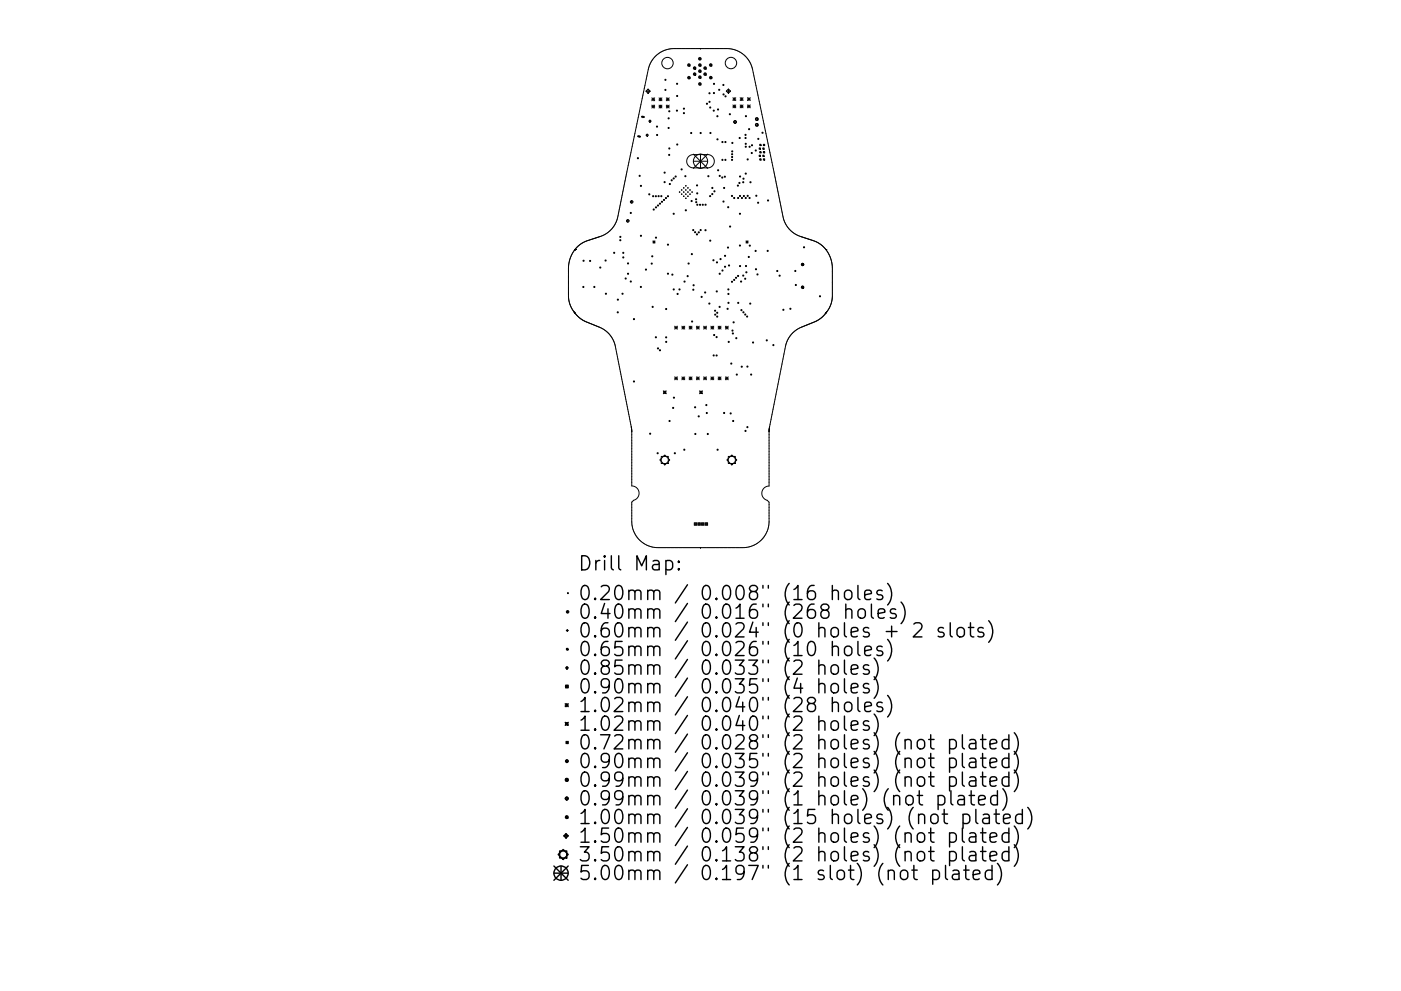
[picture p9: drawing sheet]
<svg xmlns="http://www.w3.org/2000/svg" width="297mm" height="210mm" viewBox="0 0 297 210" stroke-linecap="round" stroke-linejoin="round" font-family="sans-serif">
<g fill="none" stroke="#000" stroke-width=".21">
<path d="M137 19.4l.4-.5 .5 .5-.5 .4zM137 19.4h.9M137.4 18.9v.9M145.8 13.8h.6M145.8 16.5h.6M145.8 13.6h.5v.4h-.5zM145.9 16.3h.4v.4h-.4zM146.1 13.5v.6M146.1 16.2v.6M147 15.7h.6M147 14.5h.6M147.1 15.5h.4v.4h-.4z"/>
<path d="M147.1 14.2h.4v.5h-.4zM147.3 14.1v.7M147.3 15.4v.6M148.1 12.5h.6M148.1 15.1h.6M148.1 13.8h.6M148.1 16.4h.6M148.1 17.8h.6M148.2 12.3h.4v.4h-.4zM148.2 14.9h.4v.4h-.4zM148.2 16.2h.4v.4h-.4zM148.2 13.6h.4v.4h-.4z"/>
<path d="M148.2 17.6h.4v.4h-.4zM148.4 12.2v.6M148.4 13.5v.6M148.4 14.8v.6M148.4 16.1v.6M148.4 17.5v.6M149.2 15.7h.6M149.2 14.5h.6M149.3 15.5h.4v.4h-.4zM149.3 14.2h.4v.5h-.4zM149.5 14.1v.7M149.5 15.4v.6"/>
<path d="M150.4 13.8h.6M150.4 16.5h.6M150.5 13.6h.4v.4h-.4zM150.5 16.3h.4v.4h-.4zM150.7 13.5v.6M150.7 16.2v.6M154 19.3l.4-.4 .5 .4-.5 .5zM154 19.3h.9M154.4 18.9v.9M135.2 28.9l.6 .1h-.5zM135.3 29h.4M135.5 28.8v.3"/>
<path d="M136 24.7l.6 .2-.5-.1zM136.1 24.8h.4M136.3 24.6v.4M137.2 28.4l.3 .3-.3 .2-.2-.2zM137.8 25.5l.3 .2-.3 .3-.3-.3zM138.2 20.8l.6 .6M138.2 21.1h.6M138.2 22.3l.6 .6M138.2 22.6h.6M138.5 20.8v.6M138.5 22.3v.6M138.8 20.8l-.6 .6"/>
<path d="M138.8 22.3l-.6 .6M139.7 22.3l.6 .6M139.7 21.1h.6M139.7 22.6h.6M139.7 20.8l.6 .6M140 20.8v.6M140 22.3v.6M140.3 20.8l-.6 .6M140.3 22.3l-.6 .6M141.3 21.1h.6M141.3 22.6h.6M141.3 22.3l.6 .6"/>
<path d="M141.3 20.8l.6 .6M141.6 20.8v.6M141.6 22.3v.6M141.9 20.8l-.6 .6M141.9 22.3l-.6 .6M144.9 39.8l.1 .1M145 39.8l-.1 .1M145.3 39.4l.2 .1M145.5 39.4l-.2 .1M145.8 39.8l.1 .1M145.9 39.8l-.1 .1M146 33.2l.9-.4h3.1a1.41 1.41 0 0 1 1.4 1.4 1.41 1.41 0 0 1-1.4 1.4h-3a1.41 1.41 0 0 1-1.3-.8 1.41 1.41 0 0 1 .3-1.6z"/>
<path d="M147 32.7l3 3M147 34.2h3M148.5 32.7v3M150 32.7l-3 3M155.4 20.7l.6 .6M155.4 21h.6M155.4 22.3l.6 .6M155.4 22.6h.6M155.6 25.9l.2-.3 .3 .3-.3 .3zM155.7 20.7v.6M155.7 22.3v.6M156 20.7l-.6 .6"/>
<path d="M156 22.3l-.6 .6M156.9 22.3l.6 .6M156.9 21h.6M156.9 22.6h.6M156.9 20.7l.6 .6M157.2 20.7v.6M157.2 22.3v.6M157.5 20.7l-.6 .6M157.5 22.3l-.6 .6M158.5 21h.6M158.5 22.6h.6M158.5 22.3l.6 .6"/>
<path d="M158.5 20.7l.6 .6M158.8 20.7v.6M158.8 22.3v.6M159.1 20.7l-.6 .6M159.1 22.3l-.6 .6M160.2 25.1h.5v.4h-.5zM160.2 26.3h.5v.4h-.5zM161 31.4h.2v.3h-.2zM161 32.9h.2v.3h-.2zM161.1 30.6h.3v.3h-.3zM161.1 32.2h.3v.2h-.3zM161.1 33.7h.3v.3h-.3z"/>
<path d="M161.7 31.4h.3v.3h-.3zM161.7 32.9h.3v.3h-.3zM161.8 30.6h.3v.3h-.3zM161.8 32.2h.3v.2h-.3zM161.8 33.7h.3v.3h-.3zM121.9 52.9h.1M121.9 52.9l.8-.8 1-.7 3.3-1.1a5.9 5.9 0 0 0 4.2-5.5l6.2-30.1a5.6 5.6 0 0 1 5.5-4.4h11.2a5.6 5.6 0 0 1 5.5 4.4l6.4 31.3a5.6 5.6 0 0 0 4 4.3l3.3 1.1 1 .7 .8 .8M121.9 52.9l-.8 1.4-.5 1.7-.1 6.7 .4 2.1 1.1 1.7M132.8 46.9h.6M133.1 46.6v.5M133.7 42.8h.5M133.9 42.6v.5"/>
<path d="M138.4 51.3l.3-.2 .2 .2-.2 .3zM138.4 51.1l.5 .5M138.9 51.1l-.5 .5M144 40.7l.1 .1M144.1 40.7l-.1 .1M144.5 40.2l.1 .2M144.5 41.1l.1 .2M144.6 40.2l-.1 .2M144.6 41.1l-.1 .2M144.9 40.7l.1 .1M144.9 41.6l.1 .1M145 40.7l-.1 .1"/>
<path d="M145 41.6l-.1 .1M145.3 41.1l.2 .2M145.3 42l.2 .1M145.3 40.2l.2 .2M145.5 40.2l-.2 .2M145.5 41.1l-.2 .2M145.5 42l-.2 .1M145.8 41.6l.1 .1M145.8 40.7l.1 .1M145.9 40.7l-.1 .1M145.9 41.6l-.1 .1M146.2 41.1l.2 .2"/>
<path d="M146.2 40.2l.2 .2M146.4 40.2l-.2 .2M146.4 41.1l-.2 .2M146.7 40.7l.1 .1M146.8 40.7l-.1 .1M158.2 51.3l.2-.2 .2 .2-.2 .3zM158.2 51.1l.4 .5M158.6 51.1l-.4 .5M169.9 56.1h.6M170 55.9h.4v.4h-.4zM170.2 55.8v.6M175.1 52.9h.1"/>
<path d="M175.1 52.9l.8 1.4 .5 1.7 .1 6.7-.4 2.1-1.1 1.7M121.7 66.2l.3 .4M121.8 66.2h.1M121.8 66.3h.1M121.9 66.4h.1M122 66.5h.1M122 66.6h.1M122 66.6l1.6 1.3 3.1 1.3a5.6 5.6 0 0 1 3.8 4.3l3.4 17.1M143 69.2l.6 .6M143 69.5h.6M143 80l.6 .6M143.3 69.2v.6"/>
<path d="M143.3 80v.6M143.6 69.2l-.6 .6M143.6 80l-.6 .6M144.6 69.5h.6M144.6 69.2l.6 .6M144.6 80l.6 .6M144.9 69.2v.6M144.9 80v.6M145.2 69.2l-.6 .6M145.2 80l-.6 .6M146.1 69.5h.6M146.1 69.2l.6 .6"/>
<path d="M146.1 80l.6 .6M146.4 69.2v.6M146.4 80v.6M146.7 69.2l-.6 .6M146.7 80l-.6 .6M147.6 69.5h.7M147.6 69.2l.7 .6M147.6 80l.7 .6M148 69.2v.6M148 80v.6M148.3 69.2l-.7 .6M148.3 80l-.7 .6"/>
<path d="M149.2 69.5h.6M149.2 69.2l.6 .6M149.2 80l.6 .6M149.5 69.2v.6M149.5 80v.6M149.8 69.2l-.6 .6M149.8 80l-.6 .6M150.7 69.5h.6M150.7 69.2l.6 .6M150.7 80l.6 .6M151 69.2v.6M151 80v.6"/>
<path d="M151.3 69.2l-.6 .6M151.3 80l-.6 .6M152.3 69.5h.6M152.3 69.2l.6 .6M152.3 80l.6 .6M152.6 69.2v.6M152.6 80v.6M152.9 69.2l-.6 .6M152.9 80l-.6 .6M153.8 80l.6 .6M153.8 69.5h.6M153.8 69.2l.6 .6"/>
<path d="M154.1 69.2v.6M154.1 80v.6M154.4 69.2l-.6 .6M154.4 80l-.6 .6M169.9 60.9h.6M170 60.7h.4v.5h-.4zM170.2 60.6v.6M175 66.6h.1M175 66.5h.1M175.1 66.4h.1M175.2 66.3h.1M175.2 66.2h.1"/>
<path d="M175.3 66.2l-.9 1-.9 .7-3.6 1.5a5.6 5.6 0 0 0-3.4 4.1l-3.4 17.4M133.9 90.6v.1M133.9 90.7v.1M133.9 90.8h.1M133.9 90.8v.6M133.9 91.4h.1M133.9 91.4v.1M133.9 91.5v.1M133.9 91.6v11.5a1.55 1.55 0 0 1 1.6 1.4 1.55 1.55 0 0 1-1.2 1.6l-.4 .4v4.1a5.6 5.6 0 0 0 5.6 5.6h18a5.6 5.6 0 0 0 5.6-5.6v-4.1l-.4-.4a1.54 1.54 0 0 1-1.2-1.6 1.54 1.54 0 0 1 1.6-1.4v-11.5M139.9 97.6l1-1.1 1.1 1.1-1.1 1zM140.2 96.8h1.5v1.5h-1.5zM140.6 82.9l.7 .6"/>
<path d="M140.7 83h.5v.5h-.5zM141.3 82.9l-.7 .6M143 80.3h.6M144.6 80.3h.6M146.1 80.3h.6M147.6 80.3h.7M148.3 82.9l.6 .6M148.4 83h.4v.5h-.4zM148.9 82.9l-.6 .6M149.2 80.3h.6M150.7 80.3h.6M152.3 80.3h.6"/>
<path d="M153.8 80.3h.6M154.1 97.6l1.1-1.1 1 1.1-1 1zM154.4 96.8h1.5v1.5h-1.5zM163.1 91.5v.1M163.1 90.9v.6M163.1 90.9h.1M147.2 110.9l.5 .6M147.7 110.9l-.5 .6M148 110.9l.5 .6M148.5 110.9l-.5 .6M148.7 110.9l.6 .6M149.3 110.9l-.6 .6"/>
<path d="M149.5 110.9l.5 .6M150 110.9l-.5 .6"/>
<circle cx="141.1" cy="16.9" r=".12"/>
<circle cx="141.1" cy="19.1" r=".12"/>
<circle cx="141.5" cy="13.4" r="1.21"/>
<circle cx="143.6" cy="17.8" r=".12"/>
<circle cx="150.4" cy="19.8" r=".12"/>
<circle cx="151.4" cy="19.7" r=".12"/>
<circle cx="151.4" cy="17.8" r=".12"/>
<circle cx="152.5" cy="19.1" r=".12"/>
<circle cx="153.4" cy="18" r=".12"/>
<circle cx="155" cy="13.4" r="1.21"/>
<circle cx="135.2" cy="33.6" r=".12"/>
<circle cx="135.6" cy="37.3" r=".12"/>
<circle cx="135.9" cy="39.4" r=".12"/>
<circle cx="139.3" cy="26.9" r=".12"/>
<circle cx="139.3" cy="28.6" r=".12"/>
<circle cx="140.9" cy="38.6" r=".12"/>
<circle cx="140.9" cy="36.6" r=".12"/>
<circle cx="141.8" cy="27.2" r=".12"/>
<circle cx="141.8" cy="25.1" r=".12"/>
<circle cx="141.9" cy="32.9" r=".12"/>
<circle cx="141.9" cy="23.6" r=".12"/>
<circle cx="141.9" cy="31.5" r=".12"/>
<circle cx="142" cy="39" r=".12"/>
<circle cx="142.4" cy="38.3" r=".12"/>
<circle cx="142.8" cy="37.9" r=".12"/>
<circle cx="143.2" cy="37.5" r=".12"/>
<circle cx="143.5" cy="23.5" r=".12"/>
<circle cx="143.6" cy="20.4" r=".12"/>
<circle cx="143.6" cy="30.7" r=".12"/>
<circle cx="144.5" cy="35.9" r=".12"/>
<circle cx="145" cy="24" r=".12"/>
<circle cx="145" cy="23.1" r=".12"/>
<circle cx="145.3" cy="37.4" r=".12"/>
<circle cx="146.5" cy="28.2" r=".12"/>
<circle cx="147.8" cy="39.3" r=".12"/>
<circle cx="148.5" cy="34.2" r="1.51"/>
<circle cx="148.6" cy="28.2" r=".12"/>
<circle cx="149.9" cy="22" r=".12"/>
<circle cx="150.2" cy="37.4" r=".12"/>
<circle cx="150.4" cy="21.6" r=".12"/>
<circle cx="150.6" cy="22.8" r=".12"/>
<circle cx="150.6" cy="28.2" r=".12"/>
<circle cx="151" cy="39.9" r=".12"/>
<circle cx="151.3" cy="23.5" r=".12"/>
<circle cx="152.1" cy="24.7" r=".12"/>
<circle cx="152.1" cy="29.6" r=".12"/>
<circle cx="152.2" cy="23.2" r=".12"/>
<circle cx="152.3" cy="36.1" r=".12"/>
<circle cx="152.6" cy="37.3" r=".12"/>
<circle cx="153.1" cy="37.7" r=".12"/>
<circle cx="153.2" cy="33.9" r=".12"/>
<circle cx="153.2" cy="30.1" r=".12"/>
<circle cx="153.4" cy="20" r=".12"/>
<circle cx="153.5" cy="39.9" r=".12"/>
<circle cx="153.7" cy="37.5" r=".12"/>
<circle cx="153.8" cy="33.9" r=".12"/>
<circle cx="153.8" cy="30.1" r=".12"/>
<circle cx="153.8" cy="20.4" r=".12"/>
<circle cx="154.7" cy="24.2" r=".12"/>
<circle cx="155.2" cy="33.9" r=".12"/>
<circle cx="155.2" cy="33.3" r=".12"/>
<circle cx="155.2" cy="32.7" r=".12"/>
<circle cx="155.2" cy="32.1" r=".12"/>
<circle cx="155.3" cy="30.3" r=".12"/>
<circle cx="155.8" cy="25.9" r=".3"/>
<circle cx="156.4" cy="39.4" r=".12"/>
<circle cx="156.8" cy="38.8" r=".12"/>
<circle cx="156.8" cy="29.3" r=".12"/>
<circle cx="156.9" cy="37.4" r=".12"/>
<circle cx="157.6" cy="38.7" r=".12"/>
<circle cx="157.6" cy="37.9" r=".12"/>
<circle cx="158.1" cy="28.6" r=".12"/>
<circle cx="158.1" cy="29.3" r=".12"/>
<circle cx="158.1" cy="30.5" r=".12"/>
<circle cx="158.1" cy="36.8" r=".12"/>
<circle cx="158.1" cy="31.1" r=".12"/>
<circle cx="158.2" cy="24.6" r=".12"/>
<circle cx="158.5" cy="33.8" r=".12"/>
<circle cx="158.8" cy="27.4" r=".12"/>
<circle cx="158.9" cy="31.1" r=".12"/>
<circle cx="159.1" cy="38.7" r=".12"/>
<circle cx="159.4" cy="32.5" r=".12"/>
<circle cx="159.4" cy="30.8" r=".12"/>
<circle cx="160.2" cy="31.9" r=".12"/>
<circle cx="160.5" cy="25.3" r=".3"/>
<circle cx="160.5" cy="26.5" r=".3"/>
<circle cx="160.8" cy="29.5" r=".12"/>
<circle cx="161.7" cy="28.2" r=".12"/>
<circle cx="123.7" cy="55.3" r=".12"/>
<circle cx="125.1" cy="55.4" r=".12"/>
<circle cx="127.3" cy="56.8" r=".12"/>
<circle cx="128.4" cy="55.3" r=".12"/>
<circle cx="130.2" cy="53.6" r=".12"/>
<circle cx="131.5" cy="51" r=".12"/>
<circle cx="131.5" cy="50.3" r=".12"/>
<circle cx="132.1" cy="53.6" r=".12"/>
<circle cx="132.1" cy="54.6" r=".12"/>
<circle cx="132.7" cy="59.1" r=".12"/>
<circle cx="133.1" cy="46.9" r=".27"/>
<circle cx="133.2" cy="58.1" r=".12"/>
<circle cx="133.2" cy="55.9" r=".12"/>
<circle cx="133.7" cy="45.2" r=".12"/>
<circle cx="133.7" cy="59.7" r=".12"/>
<circle cx="133.9" cy="42.8" r=".27"/>
<circle cx="135.9" cy="50" r=".12"/>
<circle cx="137" cy="57.2" r=".12"/>
<circle cx="137.7" cy="41.2" r=".12"/>
<circle cx="138.2" cy="55.9" r=".12"/>
<circle cx="138.3" cy="54.4" r=".12"/>
<circle cx="138.5" cy="41.6" r=".12"/>
<circle cx="138.6" cy="44.5" r=".12"/>
<circle cx="139.1" cy="41.6" r=".12"/>
<circle cx="139.1" cy="50.4" r=".12"/>
<circle cx="139.1" cy="44" r=".12"/>
<circle cx="139.5" cy="43.6" r=".12"/>
<circle cx="139.6" cy="41.6" r=".12"/>
<circle cx="139.9" cy="43.2" r=".12"/>
<circle cx="140.2" cy="41.6" r=".12"/>
<circle cx="140.4" cy="42.8" r=".12"/>
<circle cx="140.8" cy="42.4" r=".12"/>
<circle cx="141.2" cy="42" r=".12"/>
<circle cx="141.6" cy="51.9" r=".12"/>
<circle cx="141.6" cy="41.6" r=".12"/>
<circle cx="141.6" cy="58.1" r=".12"/>
<circle cx="142.6" cy="58.3" r=".12"/>
<circle cx="142.8" cy="45.4" r=".12"/>
<circle cx="145.1" cy="59.7" r=".12"/>
<circle cx="145.4" cy="44.6" r=".12"/>
<circle cx="145.8" cy="58.6" r=".12"/>
<circle cx="146" cy="55.9" r=".12"/>
<circle cx="146.6" cy="42.7" r=".12"/>
<circle cx="146.7" cy="53.9" r=".12"/>
<circle cx="147" cy="48.8" r=".12"/>
<circle cx="147.4" cy="49.3" r=".12"/>
<circle cx="147.6" cy="42.3" r=".12"/>
<circle cx="147.6" cy="42.9" r=".12"/>
<circle cx="147.8" cy="49.7" r=".12"/>
<circle cx="147.8" cy="41" r=".12"/>
<circle cx="147.8" cy="43.4" r=".12"/>
<circle cx="148.2" cy="49.3" r=".12"/>
<circle cx="148.4" cy="43.5" r=".12"/>
<circle cx="148.6" cy="48.8" r=".12"/>
<circle cx="149" cy="43.4" r=".12"/>
<circle cx="149.6" cy="48.8" r=".12"/>
<circle cx="149.6" cy="43.4" r=".12"/>
<circle cx="150.6" cy="41.6" r=".12"/>
<circle cx="150.6" cy="51.1" r=".12"/>
<circle cx="151" cy="41.2" r=".12"/>
<circle cx="151.3" cy="55.2" r=".12"/>
<circle cx="151.5" cy="40.6" r=".12"/>
<circle cx="152" cy="55.7" r=".12"/>
<circle cx="152.6" cy="58.1" r=".12"/>
<circle cx="152.8" cy="55" r=".12"/>
<circle cx="153.2" cy="57.4" r=".12"/>
<circle cx="153.4" cy="42.8" r=".12"/>
<circle cx="153.7" cy="56.6" r=".12"/>
<circle cx="153.7" cy="54.3" r=".12"/>
<circle cx="154.3" cy="52.5" r=".12"/>
<circle cx="154.4" cy="44" r=".12"/>
<circle cx="154.6" cy="56.3" r=".12"/>
<circle cx="154.8" cy="48.1" r=".12"/>
<circle cx="155.2" cy="59.8" r=".12"/>
<circle cx="155.2" cy="41.6" r=".12"/>
<circle cx="155.7" cy="42" r=".12"/>
<circle cx="155.7" cy="59.4" r=".12"/>
<circle cx="156.1" cy="58.9" r=".12"/>
<circle cx="156.5" cy="58.5" r=".12"/>
<circle cx="156.5" cy="42" r=".12"/>
<circle cx="156.9" cy="45.4" r=".12"/>
<circle cx="156.9" cy="52.1" r=".12"/>
<circle cx="156.9" cy="41.6" r=".12"/>
<circle cx="156.9" cy="56.4" r=".12"/>
<circle cx="157.1" cy="59.7" r=".12"/>
<circle cx="157.3" cy="42" r=".12"/>
<circle cx="157.6" cy="58.5" r=".12"/>
<circle cx="157.7" cy="41.6" r=".12"/>
<circle cx="158" cy="59.1" r=".12"/>
<circle cx="158.1" cy="42" r=".12"/>
<circle cx="158.2" cy="56.4" r=".12"/>
<circle cx="158.2" cy="57.8" r=".12"/>
<circle cx="158.5" cy="41.6" r=".12"/>
<circle cx="158.8" cy="54.5" r=".12"/>
<circle cx="158.9" cy="42" r=".12"/>
<circle cx="159" cy="52.1" r=".12"/>
<circle cx="160.2" cy="53.2" r=".12"/>
<circle cx="160.3" cy="57.1" r=".12"/>
<circle cx="160.4" cy="41.5" r=".12"/>
<circle cx="160.6" cy="58.2" r=".12"/>
<circle cx="160.7" cy="43" r=".12"/>
<circle cx="162.8" cy="53.2" r=".12"/>
<circle cx="162.8" cy="42.5" r=".12"/>
<circle cx="164.8" cy="57.5" r=".12"/>
<circle cx="165.3" cy="58.5" r=".12"/>
<circle cx="168.6" cy="57.5" r=".12"/>
<circle cx="170.5" cy="52.5" r=".12"/>
<circle cx="123.7" cy="60.9" r=".12"/>
<circle cx="126" cy="60.9" r=".12"/>
<circle cx="128.5" cy="62.3" r=".12"/>
<circle cx="131" cy="66.3" r=".12"/>
<circle cx="131" cy="63.6" r=".12"/>
<circle cx="132" cy="62.3" r=".12"/>
<circle cx="134.4" cy="67.7" r=".12"/>
<circle cx="135.9" cy="60.9" r=".12"/>
<circle cx="138.4" cy="65.1" r=".12"/>
<circle cx="139.1" cy="71.6" r=".12"/>
<circle cx="139.5" cy="73.9" r=".12"/>
<circle cx="139.9" cy="74.3" r=".12"/>
<circle cx="141.2" cy="71.6" r=".12"/>
<circle cx="141.2" cy="65.6" r=".12"/>
<circle cx="141.2" cy="72.5" r=".12"/>
<circle cx="142.8" cy="61.4" r=".12"/>
<circle cx="143.7" cy="62.4" r=".12"/>
<circle cx="144.1" cy="61.4" r=".12"/>
<circle cx="146.7" cy="68.2" r=".12"/>
<circle cx="147" cy="61.5" r=".12"/>
<circle cx="147.1" cy="60.5" r=".12"/>
<circle cx="148.8" cy="63" r=".12"/>
<circle cx="149.5" cy="62.1" r=".12"/>
<circle cx="150.4" cy="64.4" r=".12"/>
<circle cx="151.3" cy="75.4" r=".12"/>
<circle cx="151.4" cy="71.1" r=".12"/>
<circle cx="151.6" cy="65.9" r=".12"/>
<circle cx="151.6" cy="66.8" r=".12"/>
<circle cx="151.9" cy="75.4" r=".12"/>
<circle cx="151.9" cy="71.5" r=".12"/>
<circle cx="152" cy="61.8" r=".12"/>
<circle cx="152.1" cy="67.2" r=".12"/>
<circle cx="152.1" cy="66.4" r=".12"/>
<circle cx="152.6" cy="65.1" r=".12"/>
<circle cx="154.3" cy="65.5" r=".12"/>
<circle cx="154.4" cy="61.4" r=".12"/>
<circle cx="154.4" cy="62.4" r=".12"/>
<circle cx="154.5" cy="64.3" r=".12"/>
<circle cx="154.5" cy="72.5" r=".12"/>
<circle cx="155" cy="77.1" r=".12"/>
<circle cx="155.3" cy="70.1" r=".12"/>
<circle cx="155.4" cy="70.7" r=".12"/>
<circle cx="155.5" cy="68.4" r=".12"/>
<circle cx="156.1" cy="71.7" r=".12"/>
<circle cx="156.2" cy="79.5" r=".12"/>
<circle cx="156.5" cy="64.3" r=".12"/>
<circle cx="157.2" cy="65.8" r=".12"/>
<circle cx="157.3" cy="77.8" r=".12"/>
<circle cx="157.6" cy="66.3" r=".12"/>
<circle cx="158" cy="66.7" r=".12"/>
<circle cx="158.4" cy="67.2" r=".12"/>
<circle cx="158.5" cy="77.8" r=".12"/>
<circle cx="159.1" cy="64.4" r=".12"/>
<circle cx="159.3" cy="79.5" r=".12"/>
<circle cx="159.7" cy="72.7" r=".12"/>
<circle cx="162.6" cy="72.2" r=".12"/>
<circle cx="164" cy="73.2" r=".12"/>
<circle cx="166.1" cy="65.7" r=".12"/>
<circle cx="167.6" cy="65.5" r=".12"/>
<circle cx="168.7" cy="60.5" r=".12"/>
<circle cx="173.9" cy="62.9" r=".12"/>
<circle cx="134.4" cy="80.9" r=".12"/>
<circle cx="137.8" cy="92" r=".12"/>
<circle cx="139.4" cy="96.2" r=".12"/>
<circle cx="142" cy="89.3" r=".12"/>
<circle cx="142.7" cy="86.5" r=".12"/>
<circle cx="142.9" cy="84.4" r=".12"/>
<circle cx="143.1" cy="96.2" r=".12"/>
<circle cx="145.1" cy="95.4" r=".12"/>
<circle cx="147.4" cy="86.4" r=".12"/>
<circle cx="147.4" cy="92.1" r=".12"/>
<circle cx="148.1" cy="88.3" r=".12"/>
<circle cx="149.8" cy="85.9" r=".12"/>
<circle cx="149.9" cy="87.6" r=".12"/>
<circle cx="150.1" cy="92.1" r=".12"/>
<circle cx="152.1" cy="95.4" r=".12"/>
<circle cx="153.5" cy="87.6" r=".12"/>
<circle cx="154.9" cy="87.7" r=".12"/>
<circle cx="155.4" cy="89.3" r=".12"/>
<circle cx="158.1" cy="91.4" r=".12"/>
<circle cx="158.5" cy="90.6" r=".12"/>
<circle cx="147.5" cy="111.2" r=".27"/>
<circle cx="148.2" cy="111.2" r=".27"/>
<circle cx="149" cy="111.2" r=".27"/>
<circle cx="149.8" cy="111.2" r=".27"/>
</g>
<g fill="none" stroke="#000" stroke-width=".3">
<path d="M141.2 119.1l.8-.2 .6 .6v.8l-.3 .5-.3 .1-.8-.1M143.9 119.1l.1 .1-.1 .1-.1-.1 .1-.1v.2M120.1 133.8h.4M120.1 137.6h.3v.3h-.3zM120.3 133.6v.4M120.3 125.8l.2 .1M120.5 125.8l-.2 .1M143.9 120.6l.1 .2-.1 .1-.1-.1 .1-.2v.3M176.5 125.5a.74 .74 0 0 1 1.3 .1v1.6M176.5 137.4a.74 .74 0 0 1 1.3 .1v1.6M176.5 124.2v3M176.5 136.1v3"/>
<path d="M179.3 125.4a.81 .81 0 0 1 1.3 .4v.8a.81 .81 0 0 1-.8 .6 .81 .81 0 0 1-.8-.6v-.8zM179.3 129.5a.75 .75 0 0 1 1.3 .1v1.6M179.3 137.2a.81 .81 0 0 1 1.3 .5v.8a.81 .81 0 0 1-.8 .6 .81 .81 0 0 1-.8-.6v-.8zM179.3 128.2v3M181.9 124.2v2.6l.4 .4M181.9 136.1v2.6l.4 .4M182.2 129.3a.81 .81 0 0 1 1.3 .4v.9a.81 .81 0 0 1-.8 .6 .81 .81 0 0 1-.8-.6v-.9zM183.3 126.2l1.5-.3-.2-.5-.8-.2-.5 .4v1.2l.2 .3 .3 .1 .8-.1M183.3 138.1l1.5-.3-.2-.6-.8-.1-.5 .4v1.2l.2 .2 .3 .2 .8-.2M184.8 128.2v2.5l.4 .5M185.3 139.6a3.4 3.4 0 0 1 0 4.6M186.2 130.2l1.4-.3-.1-.6-.9-.1-.4 .4v1.1l.1 .3 .3 .2 .9-.2"/>
<path d="M187 125.4l-.7-.2-.4 .4 .1 .5 1 .3 .2 .2-.2 .5-.2 .1-.9-.1M187 137.2l-.7-.1-.4 .4 .1 .4 1 .3 .2 .3-.2 .4-.2 .2-.9-.2M187.9 134h2.3M188.2 123.8a3.4 3.4 0 0 1 0 4.6M188.2 135.7a3.4 3.4 0 0 1 0 4.5M189 132.8v2.3M189.9 129.3l-.7-.1-.4 .4 .1 .4 1 .3 .1 .3-.1 .4-.3 .2-.8-.2M191 127.7a3.4 3.4 0 0 1 0 4.6M193.8 132.4l.4-.3h.7a.81 .81 0 0 1 .4 1.3l-1.7 1.7h1.9M200 133.3l-.7-.2-.4 .5 .1 .4 1 .3 .2 .3-.2 .4-.2 .1-.9-.1M201.5 132.1v2.6l.4 .4M203 133.4a.81 .81 0 0 1 .8-.3 .81 .81 0 0 1 .7 .6v.9a.81 .81 0 0 1-.8 .6 .81 .81 0 0 1-.8-.6v-.9z"/>
<path d="M205.3 133.1h1.2M205.8 132.1v2.6l.1 .3 .6 .1M208.5 133.3l-.7-.2-.5 .5 .2 .4 1 .3 .1 .3-.1 .4-.3 .1-.9-.1M209.6 131.7a3.4 3.4 0 0 1 0 4.6M119.8 153.3l.7 .6M119.8 149.3l.7 .6M119.8 149.6h.7M119.9 145.4l.6 .5M119.9 153.4h.5v.4h-.5zM120 141.7l.2-.3 .3 .3-.3 .2zM120 157.5l.2-.2 .3 .2-.3 .3zM120 157.3l.5 .5"/>
<path d="M120.2 149.3v.6M120.5 145.4l-.6 .5M120.5 149.3l-.7 .6M120.5 153.3l-.7 .6M120.5 157.3l-.5 .5M173.6 141.3a.74 .74 0 0 1 1.3 .2v1.5M173.6 145.3a.75 .75 0 0 1 1.3 .1v1.6M173.6 153.2a.75 .75 0 0 1 1.3 .2v1.5M173.6 140v3M173.6 144v3M173.6 151.9v3M176.3 141.3a.81 .81 0 0 1 .8-.3 .81 .81 0 0 1 .7 .6v.9a.81 .81 0 0 1-.8 .6 .81 .81 0 0 1-.8-.6v-.9z"/>
<path d="M176.3 145.3a.81 .81 0 0 1 .8-.3 .81 .81 0 0 1 .7 .6v.8a.81 .81 0 0 1-.8 .6 .81 .81 0 0 1-.8-.6v-.8zM176.3 153.2a.81 .81 0 0 1 .8-.3 .81 .81 0 0 1 .7 .6v.9a.81 .81 0 0 1-.8 .6 .81 .81 0 0 1-.8-.6v-.9zM176.5 149.3a.75 .75 0 0 1 1.3 .1v1.6M176.5 148v3M179 140v2.6l.5 .4M179 144v2.6l.5 .4M179 151.9v2.6l.5 .4M179.3 149.1a.81 .81 0 0 1 1.3 .4v.9a.81 .81 0 0 1-.8 .6 .81 .81 0 0 1-.8-.6v-.9zM180.5 142l1.4-.2-.1-.6-.9-.2-.4 .5v1.1l.1 .3 .3 .1 .9-.1M180.5 146l1.4-.3-.1-.5-.9-.2-.4 .4v1.2l.1 .3 .3 .1 .9-.1M180.5 153.9l1.4-.3-.1-.5-.9-.2-.4 .5v1.1l.1 .3 .3 .1 .9-.1M181.9 148v2.5l.4 .5"/>
<path d="M183.3 150l1.5-.3-.2-.6-.8-.1-.5 .4v1.1l.2 .3 .3 .2 .8-.2M184.2 141.2l-.7-.2-.5 .5 .2 .4 1 .3 .1 .3-.1 .4-.3 .1-.9-.1M184.2 145.2l-.7-.2-.5 .4 .2 .5 1 .3 .1 .2-.1 .5-.3 .1-.9-.1M184.2 153.1l-.7-.2-.5 .5 .2 .4 1 .3 .1 .3-.1 .4-.3 .1-.9-.1M185.3 143.6a3.4 3.4 0 0 1 0 4.6M185.3 151.5a3.4 3.4 0 0 1 0 4.6M187 149.1l-.7-.1-.4 .4 .1 .4 1 .3 .2 .3-.2 .4-.2 .2-.9-.2M188.2 147.5a3.4 3.4 0 0 1 0 4.6M194.6 157.2a.81 .81 0 0 1 .8-.3 .81 .81 0 0 1 .6 .6v.8a.81 .81 0 0 1-.7 .6 .81 .81 0 0 1-.8-.6v-.8zM196.9 156.9h1.1M197.3 155.9v2.6l.2 .2 .5 .2M197.3 159.8v2.6l.2 .3 .5 .1"/>
<path d="M201.3 157l.9-.1 .6 .6v.8l-.3 .4-.3 .2-.9-.2M201.3 156.9v3M204 155.9v2.6l.5 .4M204 159.8v2.6l.5 .4M205.6 157l.3-.1 .9 .1 .1 .3v1.6M206.9 157.6l-1 .1a.59 .59 0 0 0-.4 .6 .59 .59 0 0 0 .4 .6l1-.2M207.9 156.9h1.1M208.3 155.9v2.6l.2 .2 .5 .2M208.3 159.8v2.6l.2 .3 .5 .1M209.9 157.9l1.4-.3-.1-.6-.9-.1-.4 .4v1.2l.1 .2 .3 .2 .9-.2M213.9 157l-.9-.1-.5 .6v.8l.3 .4 .2 .2 .9-.2M213.9 155.9v3"/>
<path d="M213.9 159.8v3M215 155.5a3.4 3.4 0 0 1 0 4.5M215 159.4a3.4 3.4 0 0 1 0 4.6M119.6 177.3h.9M119.9 173.4h.6M119.9 169.4l.3-.3 .3 .3-.3 .3zM119.9 161.5h.6M119.9 173.2h.5v.4h-.5zM120 165.2h.4v.5h-.4zM120 176.9l.5 .4-.5 .5-.4-.5zM120 176.9v.9M120.2 173.1v.6"/>
<path d="M120.2 161.2v.6M192.2 169.1a.81 .81 0 0 1 .8-.3 .81 .81 0 0 1 .6 .5v.9a.81 .81 0 0 1-.8 .6 .81 .81 0 0 1-.8-.6v-.9zM194.5 168.8h1.1M194.6 161.1a.81 .81 0 0 1 .8-.3 .81 .81 0 0 1 .6 .6v.9a.81 .81 0 0 1-.7 .6 .81 .81 0 0 1-.8-.6v-.9zM194.6 165.1a.81 .81 0 0 1 .8-.3 .81 .81 0 0 1 .6 .6v.8a.81 .81 0 0 1-.7 .6 .81 .81 0 0 1-.8-.6v-.8zM194.6 177a.81 .81 0 0 1 .8-.3 .81 .81 0 0 1 .6 .6v.8a.81 .81 0 0 1-.7 .6 .81 .81 0 0 1-.8-.6v-.8zM194.9 167.8v2.5l.1 .3 .6 .2M196.9 160.8h1.1M196.9 164.8h1.1M196.9 176.7h1.1M197.3 163.8v2.6l.2 .3 .5 .1M197.3 175.7v2.6l.2 .2 .5 .2"/>
<path d="M197.3 179.6v2.6l.2 .3 .5 .1M197.6 172.9a.81 .81 0 0 1 1.3 .4v.9a.81 .81 0 0 1-.8 .6 .81 .81 0 0 1-.8-.6v-.9zM198.9 168.9l.9-.1 .5 .5v.9l-.3 .4-.2 .2-.9-.2M198.9 168.8v3M199.8 172.7h1.1M200.2 171.7v2.6l.1 .3 .6 .1M201.3 161l.9-.2 .6 .6v.9l-.3 .4-.3 .1-.9-.1M201.3 165l.9-.2 .6 .6v.8l-.3 .5-.3 .1-.9-.1M201.3 176.8l.9-.1 .6 .6v.8l-.3 .4-.3 .2-.9-.2M201.3 160.8v3M201.3 164.8v3M201.3 176.7v3"/>
<path d="M201.6 167.8v2.5l.4 .5M203.2 168.9l.3-.1 .8 .1 .2 .3v1.6M204 163.8v2.6l.5 .4M204 175.7v2.6l.5 .4M204 179.6v2.6l.5 .4M204.2 172.9l.8-.2 .6 .6v.9l-.3 .4-.3 .1-.8-.1M204.2 172.7v3M204.5 169.5l-1 .1a.59 .59 0 0 0-.5 .6 .59 .59 0 0 0 .5 .6l1-.2M205.5 168.8h1.1M205.6 161l.3-.2 .9 .2 .1 .3v1.5M205.6 165l.3-.2 .9 .2 .1 .2v1.6M205.6 176.8l.3-.1 .9 .1 .1 .3v1.6"/>
<path d="M205.9 167.8v2.5l.1 .3 .6 .2M206.9 161.6l-1 .1a.59 .59 0 0 0-.4 .6 .59 .59 0 0 0 .4 .5l1-.1M206.9 165.5l-1 .2a.59 .59 0 0 0-.4 .5 .59 .59 0 0 0 .4 .6l1-.1M206.9 171.7v2.6l.4 .4M206.9 177.4l-1 .1a.59 .59 0 0 0-.4 .6 .59 .59 0 0 0 .4 .6l1-.2M207.5 169.8l1.4-.3-.1-.6-.9-.1-.4 .4v1.1l.1 .3 .3 .2 .9-.2M207.9 160.8h1.1M207.9 164.8h1.1M207.9 176.7h1.1M208.3 163.8v2.6l.2 .3 .5 .1M208.3 175.7v2.6l.2 .2 .5 .2M208.3 179.6v2.6l.2 .3 .5 .1"/>
<path d="M208.5 172.9l.3-.2 .8 .2 .2 .3v1.5M209.8 173.4l-1 .2a.59 .59 0 0 0-.5 .6 .59 .59 0 0 0 .5 .5l1-.1M209.9 161.8l1.4-.2-.1-.6-.9-.2-.4 .5v1.1l.1 .3 .3 .1 .9-.1M209.9 165.8l1.4-.3-.1-.5-.9-.2-.4 .4v1.2l.1 .3 .3 .1 .9-.1M209.9 177.7l1.4-.3-.1-.6-.9-.1-.4 .4v1.2l.1 .2 .3 .2 .9-.2M210.8 172.7h1.1M211.2 171.7v2.6l.1 .3 .6 .1M211.5 168.9l-.9-.1-.6 .5v.9l.3 .4 .3 .2 .9-.2M211.5 167.8v3M212.6 167.3a3.4 3.4 0 0 1 0 4.6M212.8 173.7l1.4-.3-.2-.5-.8-.2-.4 .5v1.1l.1 .3 .3 .1 .8-.1M213.9 161l-.9-.2-.5 .6v.9l.3 .4 .2 .1 .9-.1"/>
<path d="M213.9 165l-.9-.2-.5 .6v.8l.3 .5 .2 .1 .9-.1M213.9 176.8l-.9-.1-.5 .6v.8l.3 .4 .2 .2 .9-.2M213.9 163.8v3M213.9 175.7v3M213.9 179.6v3M215 163.4a3.4 3.4 0 0 1 0 4.6M215 175.3a3.4 3.4 0 0 1 0 4.5M215 179.2a3.4 3.4 0 0 1 0 4.6M216.8 172.9l-.9-.2-.6 .6v.9l.3 .4 .3 .1 .9-.1M216.8 171.7v3M217.9 171.3a3.4 3.4 0 0 1 0 4.6M117.4 183.7l3.1 3.1"/>
<path d="M117.4 185.3h3.1M118.3 181.3l1.1-1.1 1.1 1.1-1.1 1.1zM118.7 180.5h1.5v1.5h-1.5zM119 183.7v3.1M120.5 183.7l-3.1 3.1M191.2 184.8a.81 .81 0 0 1 1.3 .4v.8a.81 .81 0 0 1-.8 .6 .81 .81 0 0 1-.8-.6v-.8zM193.3 184.6h1.2M193.8 183.6v2.6l.1 .3 .6 .1M194.6 180.9a.81 .81 0 0 1 .8-.3 .81 .81 0 0 1 .6 .6v.9a.81 .81 0 0 1-.7 .6 .81 .81 0 0 1-.8-.6v-.9zM196.9 180.6h1.1M197.8 184.8l.8-.2 .6 .6v.8l-.3 .5-.3 .1-.8-.1M197.8 184.6v3"/>
<path d="M200.5 183.6v2.6l.4 .4M201.3 180.8l.9-.2 .6 .6v.9l-.3 .4-.3 .1-.9-.1M201.3 180.6v3M202 184.8l.3-.2 .9 .2 .1 .2v1.6M203.3 185.3l-1 .2a.59 .59 0 0 0-.4 .5 .59 .59 0 0 0 .4 .6l1-.1M204.3 184.6h1.2M204.8 183.6v2.6l.1 .3 .6 .1M205.6 180.8l.3-.2 .9 .2 .1 .3v1.5M206.3 185.6l1.5-.3-.2-.5-.8-.2-.5 .4v1.2l.2 .3 .3 .1 .8-.1M206.9 181.4l-1 .1a.59 .59 0 0 0-.4 .6 .59 .59 0 0 0 .4 .5l1-.1M207.9 180.6h1.1M209.9 181.6l1.4-.2-.1-.6-.9-.2-.4 .5v1.1l.1 .3 .3 .1 .9-.1"/>
<path d="M210.3 184.8l-.8-.2-.6 .6v.8l.3 .5 .3 .1 .8-.1M210.3 183.6v3M211.5 183.2a3.4 3.4 0 0 1 0 4.6M213.9 180.8l-.9-.2-.5 .6v.9l.3 .4 .2 .1 .9-.1"/>
<circle cx="120.2" cy="145.7" r=".27"/>
<circle cx="120.2" cy="169.4" r=".3"/>
<circle cx="120.2" cy="165.5" r=".3"/>
<circle cx="120.2" cy="161.5" r=".27"/>
<circle cx="119" cy="185.3" r="1.51"/>
</g>
<circle cx="120.3" cy="129.8" r=".27" fill="#000" stroke="#000" stroke-width=".21"/>
<g font-size="4.2">
<text x="122.5" y="121.1">Drill Map:</text>
<text x="122.5" y="127.4">0.20mm / 0.008&quot; (16 holes)</text>
<text x="122.5" y="131.3">0.40mm / 0.016&quot; (268 holes)</text>
<text x="122.5" y="135.3">0.60mm / 0.024&quot; (0 holes + 2 slots)</text>
<text x="122.5" y="139.2">0.65mm / 0.026&quot; (10 holes)</text>
<text x="122.5" y="143.2">0.85mm / 0.033&quot; (2 holes)</text>
<text x="122.5" y="147.2">0.90mm / 0.035&quot; (4 holes)</text>
<text x="122.5" y="151.1">1.02mm / 0.040&quot; (28 holes)</text>
<text x="122.5" y="155.1">1.02mm / 0.040&quot; (2 holes)</text>
<text x="122.5" y="159">0.72mm / 0.028&quot; (2 holes) (not plated)</text>
<text x="122.5" y="163">0.90mm / 0.035&quot; (2 holes) (not plated)</text>
<text x="122.5" y="167">0.99mm / 0.039&quot; (2 holes) (not plated)</text>
<text x="122.5" y="170.9">0.99mm / 0.039&quot; (1 hole) (not plated)</text>
<text x="122.5" y="174.9">1.00mm / 0.039&quot; (15 holes) (not plated)</text>
<text x="122.5" y="178.8">1.50mm / 0.059&quot; (2 holes) (not plated)</text>
<text x="122.5" y="182.8">3.50mm / 0.138&quot; (2 holes) (not plated)</text>
<text x="122.5" y="186.8">5.00mm / 0.197&quot; (1 slot) (not plated)</text>
</g>
</svg>
